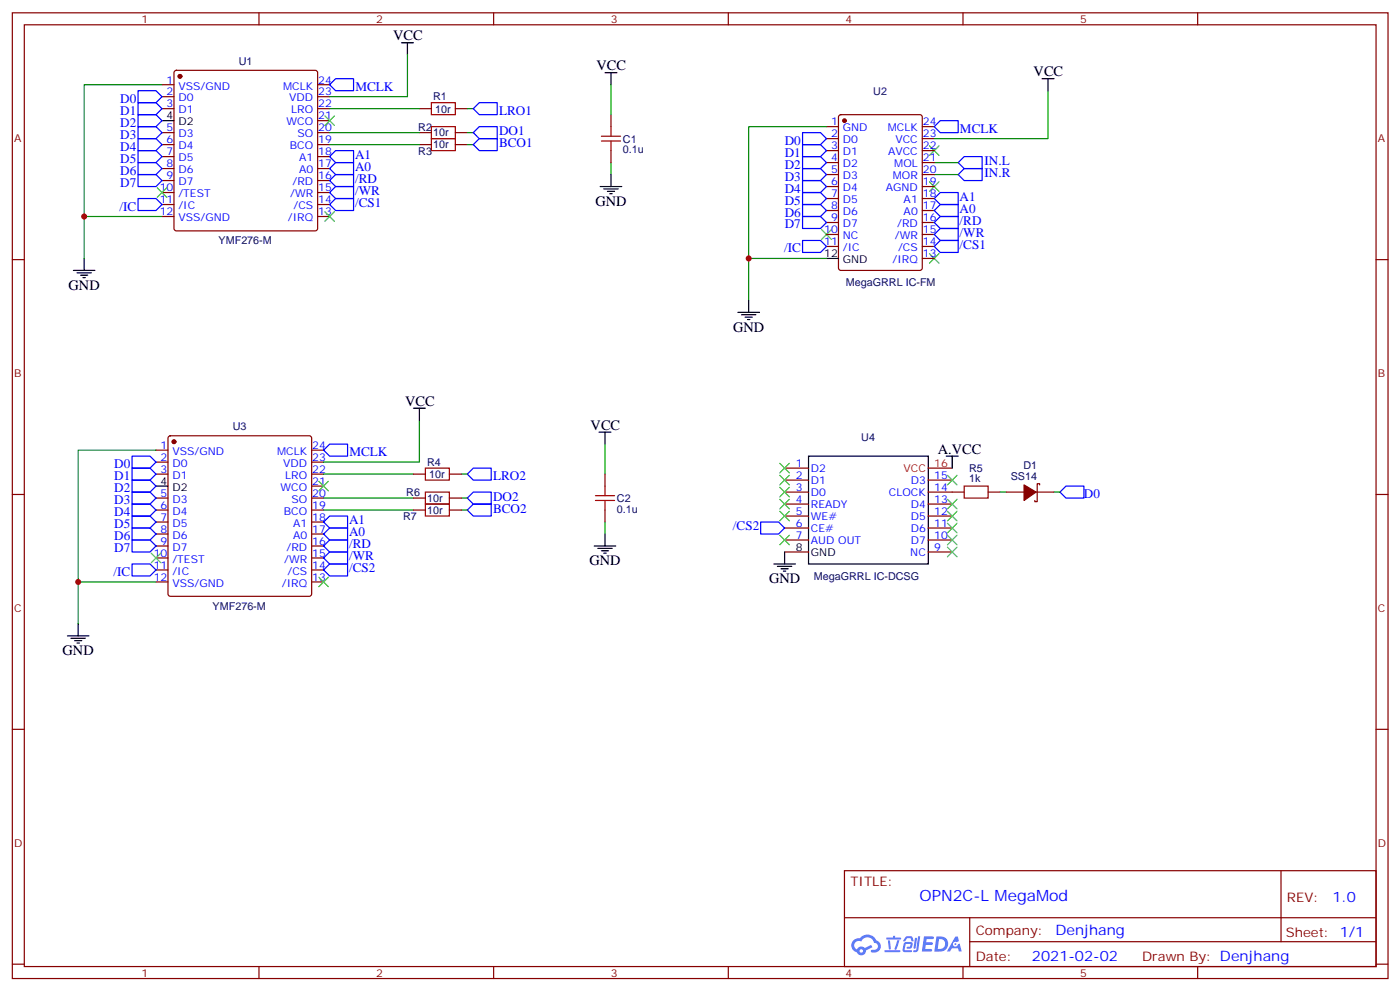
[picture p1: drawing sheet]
<svg xmlns="http://www.w3.org/2000/svg" width="413mm" height="292mm" viewBox="0 0 413 292" stroke-linecap="round" stroke-linejoin="round" font-family="sans-serif">
<g fill="none" stroke="#870000" stroke-width=".35">
<path d="M3.6 3.8h405.4v284.3h-405.4zM7.2 7.3h398.2v277.3h-398.2zM76.3 3.8v3.5M145.5 3.8v3.5M214.6 3.8v3.5M283.7 3.8v3.5M352.9 3.8v3.5M3.6 76.4h3.6M405.4 76.4h3.6M3.6 145.6h3.6M405.4 145.6h3.6M3.6 214.7h3.6"/>
<path d="M405.4 214.7h3.6M248.8 256.4h156.6v28.2h-156.6zM377.4 256.4v20.9M248.8 270.2h156.5M285.7 277.3h119.6M285.7 270.2v14.1M3.6 283.9h3.6M76.3 284.6v3.5M145.5 284.6v3.5M214.6 284.6v3.5M283.7 284.6v3.5M352.9 284.6v3.5"/>
<path d="M405.4 283.9h3.6"/>
</g>
<g fill="#5487ff">
<path d="M272.3 275.7h2.5l.3 .2-.1 .5-2 .1-.1 .9h1.6l.4 .4-.4 .4h-1.7l-.2 1.2 1.9 .1 .2 .3-.2 .3-2.9 .1z"/>
<path d="M281.5 275.8h.7l.4 1.3-.7 .3a.74 .74 0 0 0-1.1 .3 .74 .74 0 0 0 .5 1 .74 .74 0 0 0 .9-.6l.6-.3 .6 2.3h-.9l-.2-.9h-1.8l-.6 .9h-.9z"/>
<path d="M269.6 276.1h.6l-.4 3a.31 .31 0 0 1-.3 .2 .31 .31 0 0 1-.3-.3z"/>
<path d="M270.5 275.7h.6l-.5 3.9a.89 .89 0 0 1-.7 .7 .89 .89 0 0 1-.9-.3l1-.4z"/>
<path d="M266.9 275.8l.6-.2 1.2 .1 .5 1.3-.6 .2-.4-1-1 .2a.95 .95 0 0 1-1 .8l-.1-.2z"/>
<path d="M266.5 277.5l1.8-.2a1.04 1.04 0 0 1 .6 1.1 1.04 1.04 0 0 1-.8 .9h-.7a.29 .29 0 0 1-.3-.3 .29 .29 0 0 1 .4-.3h.6l.2-.8-1.4 .1-.3 1.7 1.9 .1a.29 .29 0 0 1 .2 .3 .29 .29 0 0 1-.3 .3l-2-.1-.4-.3 .2-2z"/>
<path d="M260.6 279.8h4.4a.3 .3 0 0 1 .3 .3 .3 .3 0 0 1-.3 .3h-4.3z"/>
<path d="M264.4 276.8h.6l-.5 1.7a1.02 1.02 0 0 1-.7 1.1l-.2-.2z"/>
<path d="M261.6 276.9h.6l.3 2.4-.3 .3-.3-.2z"/>
<path d="M261.2 276.1h1.9l.2-.6h.5l-.1 .6h1.5a.29 .29 0 0 1 .3 .3 .29 .29 0 0 1-.3 .2h-3.9z"/>
<path d="M275.9 275.7l-.6 4.5h1.4a2.27 2.27 0 0 0 2.7-2.3 2.27 2.27 0 0 0-2.7-2.2zM276.7 276.5a1.5 1.5 0 0 1 1.8 1.5 1.5 1.5 0 0 1-1.9 1.4h-.3z"/>
<path d="M251.5 276.9a2.09 2.09 0 0 0 1 3.5 1.37 1.37 0 0 0 1.5 .9 1.37 1.37 0 0 0 1.1-1.4l2-1-.5-.7-1.8 .9a1.4 1.4 0 0 0-2.3 .4 1.32 1.32 0 0 1-.6-1.8 1.32 1.32 0 0 1 1.9-.5 2.02 2.02 0 0 1 2-1.2 2.02 2.02 0 0 1 1.8 1.6 1.09 1.09 0 0 1 1.1 1.4 1.09 1.09 0 0 1-1.6 .7 .41 .41 0 0 0-.5 .3 .41 .41 0 0 0 .4 .5 1.89 1.89 0 0 0 2.4-1.2 1.89 1.89 0 0 0-1.2-2.4 2.98 2.98 0 0 0-5-.7l-1 .2zM253.3 280a.52 .52 0 0 1 1 0 .52 .52 0 0 1-1 0z"/>
<circle cx="281.5" cy="278" r=".28"/>
</g>
<g fill="none" stroke="#a10000" stroke-width=".35">
<path d="M127.1 37.3h7.1v3.5h-7.1zM127.1 30.2h7.1v3.6h-7.1zM180 37.3v2.8M127.1 40.8h7.1v3.5h-7.1zM177.2 41.5h5.6M177.2 40.1h5.6M180 41.5v2.8M125.3 137.8h7.1v3.6h-7.1zM125.3 144.9h7.1v3.5h-7.1zM125.3 148.4h7.1v3.5h-7.1zM175.4 147.4h5.7M175.4 145.9h5.7"/>
<path d="M178.3 143.1v2.8M178.3 147.4v2.8M284.1 143.1h7v3.5h-7z"/>
</g>
<g fill="none" stroke="#870000" stroke-width=".35">
<path d="M47.7 39.1h3.6M47.7 32h3.6M47.7 24.9h3.6M47.7 28.5h3.6M51.5 20.9l.5-.2h40.9l.5 .2 .2 .5v45.9l-.2 .5-.5 .2h-40.9l-.5-.3-.2-.4v-45.9zM93.6 39.1h3.5M93.6 32h3.5M93.6 24.9h3.5M93.6 28.5h3.5M93.6 35.5h3.5M123.6 39.1h3.5M123.6 32h3.5"/>
<path d="M134.2 39.1h3.5M134.2 32h3.5M180 33.8v3.5M243.5 37.3h3.6M247.3 34l.5-.2h23.2l.7 .4v44.7l-.4 .7h-23.5l-.7-.4v-44.7zM271.7 37.3h3.6M47.7 42.6h3.6M47.7 46.1h3.6M47.7 49.6h3.6M47.7 53.2h3.6M47.7 56.7h3.6M93.6 42.6h3.5"/>
<path d="M93.6 46.1h3.5M93.6 49.6h3.5M93.6 53.2h3.5M93.6 56.7h3.5M123.6 42.6h3.5M134.2 42.6h3.5M180 44.3v3.6M243.5 40.8h3.6M243.5 44.3h3.6M243.5 47.9h3.6M243.5 51.4h3.6M243.5 54.9h3.6"/>
<path d="M243.5 58.5h3.6M271.7 40.8h3.6M271.7 44.3h3.6M271.7 47.9h3.6M271.7 51.4h3.6M271.7 54.9h3.6M271.7 58.5h3.6M47.7 60.2h3.6M47.7 63.7h3.6M93.6 60.2h3.5M93.6 63.7h3.5M243.5 62h3.6"/>
<path d="M243.5 65.5h3.6M243.5 69h3.6M243.5 72.6h3.6M271.7 62h3.6M271.7 65.5h3.6M271.7 69h3.6M271.7 72.6h3.6M271.7 76.1h3.6M46 132.5h3.5M46 136.1h3.5M46 139.6h3.5M49.7 128.5l.5-.2h40.9l.5 .2 .2 .5v45.9l-.2 .5-.5 .2h-40.9l-.5-.3-.2-.4v-45.9z"/>
<path d="M91.8 132.5h3.6M91.8 136.1h3.6M91.8 139.6h3.6M121.8 139.6h3.5M132.4 139.6h3.5M178.3 139.6v3.5M231.2 137.8h7M273.5 137.8h7.1M46 146.6h3.5M46 150.2h3.5M46 153.7h3.5M46 157.2h3.5"/>
<path d="M91.8 146.6h3.6M91.8 150.2h3.6M91.8 153.7h3.6M91.8 157.2h3.6M91.8 143.1h3.6M121.8 146.6h3.5M121.8 150.2h3.5M132.4 146.6h3.5M132.4 150.2h3.5M178.3 150.2v3.5M231.2 141.4h7M231.2 144.9h7"/>
<path d="M231.2 148.4h7M231.2 151.9h7M231.2 155.5h7M231.2 159h7M273.5 141.4h7.1M273.5 144.9h10.6M273.5 148.4h7.1M273.5 151.9h7.1M273.5 155.5h7.1M273.5 159h7.1M291.1 144.9h3.6M296.4 144.9h5.3"/>
<path d="M305.3 144.9h5.3M306.3 142.8v-.4h-.7v5.3h-.7v-.3M46 160.8h3.5M46 164.3h3.5M46 167.8h3.5M46 171.3h3.5M91.8 160.8h3.6M91.8 164.3h3.6M91.8 167.8h3.6M91.8 171.3h3.6M231.2 162.5h7M273.5 162.5h7.1"/>
</g>
<g fill="none" stroke="#008700" stroke-width=".35">
<path d="M120.1 16.1v12.4h-23M47.7 24.9h-22.9v38.8M97.1 32h26.5M97.1 39.1h26.5M137.7 32h1.8M137.7 39.1h1.8M180 24.9v8.9M243.5 37.3h-22.9v38.8M308.8 26.7v14.1h-33.5M97.1 42.6h26.5M137.7 42.6h1.8M180 47.9v3.5"/>
<path d="M275.3 51.4h7M275.3 47.9h7M47.7 63.7h-22.9v12.4M243.5 76.1h-22.9v12.3M46 132.5h-23v38.8M95.4 139.6h26.4M123.6 123.7v12.4h-28.2M135.9 139.6h1.8M178.3 130.8v8.8M95.4 150.2h26.4M95.4 146.6h26.4M135.9 150.2h1.8"/>
<path d="M135.9 146.6h1.8M178.3 153.7v3.5M294.7 144.9h1.7M310.6 144.9h1.7M46 171.3h-23v12.4"/>
</g>
<g fill="#870000" stroke="#870000" stroke-width=".35">
<path d="M301.7 142.8l3.6 2.1-3.6 2.5z"/>
<circle cx="53" cy="22.5" r=".53"/>
<circle cx="248.8" cy="35.5" r=".53"/>
<circle cx="51.3" cy="130.1" r=".53"/>
</g>
<g fill="none" stroke="#000" stroke-width=".35">
<path d="M118.3 12.6h3.5M120.1 12.6v3.5M47.7 35.5h3.6M178.3 21.4h3.5M180 21.4v3.5M307 23.2h3.6M308.8 23.2v3.5M176.8 54.9h6.4M177.9 55.6h4.2M179 56.3h2.1M179.7 57h.7M180 51.4v3.5"/>
<path d="M21.6 79.6h6.4M24.8 76.1v3.5M243.5 76.1h3.6M22.7 80.3h4.2M23.7 81h2.2M24.4 81.7h.8M217.4 92h6.4M218.5 92.7h4.2M219.5 93.4h2.2M220.2 94.1h.7M220.6 88.4v3.6M121.8 120.2h3.5"/>
<path d="M123.6 120.2v3.5M176.5 127.2h3.5M178.3 127.2v3.6M238.2 134.3h35.3v31.8h-35.3zM278.8 134.3h3.5M280.6 134.3v3.5M46 143.1h3.5M178.3 157.2v3.6M175.1 160.8h6.3M176.1 161.5h4.3M177.2 162.2h2.1M177.9 162.9h.7"/>
<path d="M228 166.1h6.4M229.1 166.8h4.2M230.1 167.5h2.1M230.8 168.2h.7M231.2 162.5v3.6M19.9 187.2h6.3M20.9 187.9h4.3M22 188.6h2.1M22.7 189.3h.7M23 183.7v3.5"/>
</g>
<g fill="none" stroke="#00f" stroke-width=".35">
<path d="M40.7 26.7h5.3l1.7 1.8-1.7 1.7h-5.3zM40.7 30.2h5.3l1.7 1.8-1.7 1.8h-5.3zM40.7 37.3h5.3l1.7 1.8-1.7 1.7h-5.3zM40.7 33.8h5.3l1.7 1.7-1.7 1.8h-5.3zM97.1 24.9l1.8-1.7h5.3v3.5h-5.3zM139.5 39.1l1.7-1.8h5.3v3.5h-5.3zM141.2 30.2h5.3v3.6h-5.3l-1.7-1.8zM236.5 39.1h5.3l1.7 1.7-1.7 1.8h-5.3zM275.3 37.3l1.7-1.8h5.3v3.6h-5.3zM40.7 40.8h5.3l1.7 1.8-1.7 1.7h-5.3zM40.7 44.3h5.3l1.7 1.8-1.7 1.8h-5.3zM40.7 47.9h5.3l1.7 1.7-1.7 1.8h-5.3z"/>
<path d="M40.7 51.4h5.3l1.7 1.8-1.7 1.7h-5.3zM40.7 58.5h5.3l1.7 1.7-1.7 1.8h-5.3zM97.1 46.1l1.8-1.8h5.3v3.6h-5.3zM97.1 49.6l1.8-1.7h5.3v3.5h-5.3zM97.1 53.2l1.8-1.8h5.3v3.5h-5.3zM97.1 56.7l1.8-1.8h5.3v3.6h-5.3zM139.5 42.6l1.7-1.8h5.3v3.5h-5.3zM236.5 42.6h5.3l1.7 1.7-1.7 1.8h-5.3zM236.5 46.1h5.3l1.7 1.8-1.7 1.7h-5.3zM236.5 49.6h5.3l1.7 1.8-1.7 1.8h-5.3zM236.5 53.2h5.3l1.7 1.7-1.7 1.8h-5.3zM236.5 56.7h5.3l1.7 1.8-1.7 1.7h-5.3z"/>
<path d="M275.3 58.5l1.7-1.8h5.3v3.5h-5.3zM282.3 47.9l1.8-1.8h5.3v3.5h-5.3zM282.3 51.4l1.8-1.8h5.3v3.6h-5.3zM97.1 60.2l1.8-1.7h5.3v3.5h-5.3zM236.5 70.8h5.3l1.7 1.8-1.7 1.7h-5.3zM236.5 60.2h5.3l1.7 1.8-1.7 1.7h-5.3zM236.5 63.7h5.3l1.7 1.8-1.7 1.8h-5.3zM275.3 62l1.7-1.8h5.3v3.5h-5.3zM275.3 65.5l1.7-1.8h5.3v3.6h-5.3zM275.3 69l1.7-1.7h5.3v3.5h-5.3zM275.3 72.6l1.7-1.8h5.3v3.5h-5.3zM38.9 134.3h5.3l1.8 1.8-1.8 1.7h-5.3z"/>
<path d="M38.9 137.8h5.3l1.8 1.8-1.8 1.8h-5.3zM97.1 130.8h5.3v3.5h-5.3l-1.7-1.8zM139.5 137.8h5.2v3.6h-5.2l-1.8-1.8zM38.9 144.9h5.3l1.8 1.7-1.8 1.8h-5.3zM38.9 148.4h5.3l1.8 1.8-1.8 1.7h-5.3zM38.9 141.4h5.3l1.8 1.7-1.8 1.8h-5.3zM38.9 151.9h5.3l1.8 1.8-1.8 1.8h-5.3zM38.9 155.5h5.3l1.8 1.7-1.8 1.8h-5.3zM38.9 159h5.3l1.8 1.8-1.8 1.7h-5.3zM95.4 157.2l1.7-1.7h5.3v3.5h-5.3zM95.4 153.7l1.7-1.8h5.3v3.6h-5.3zM137.7 150.2l1.8-1.8h5.2v3.5h-5.2z"/>
<path d="M137.7 146.6l1.8-1.7h5.2v3.5h-5.2zM224.1 153.7h5.3l1.8 1.8-1.8 1.7h-5.3zM314.1 143.1h5.3v3.5h-5.3l-1.8-1.7zM38.9 166.1h5.3l1.8 1.7-1.8 1.8h-5.3zM95.4 167.8l1.7-1.7h5.3v3.5h-5.3zM95.4 164.3l1.7-1.8h5.3v3.6h-5.3zM95.4 160.8l1.7-1.8h5.3v3.5h-5.3z"/>
</g>
<g fill="none" stroke="#3c3" stroke-width=".35">
<path d="M95.7 34.1l2.8 2.8M98.5 34.1l-2.8 2.8M46.3 55.3l2.8 2.8M49.1 55.3l-2.8 2.8M273.9 53.5l2.8 2.8M273.9 42.9l2.8 2.9M276.7 53.5l-2.8 2.8M276.7 42.9l-2.8 2.9M95.7 62.3l2.8 2.9M98.5 62.3l-2.8 2.9M242.1 67.6l2.8 2.8M244.9 67.6l-2.8 2.8"/>
<path d="M273.9 74.7l2.8 2.8M276.7 74.7l-2.8 2.8M229.8 136.4l2.8 2.8M229.8 139.9l2.8 2.9M232.6 136.4l-2.8 2.8M232.6 139.9l-2.8 2.9M279.2 139.9l2.8 2.9M282 139.9l-2.8 2.9M93.9 141.7l2.9 2.8M96.8 141.7l-2.9 2.8M229.8 143.5l2.8 2.8M229.8 147l2.8 2.8"/>
<path d="M229.8 150.5l2.8 2.9M229.8 157.6l2.8 2.8M232.6 143.5l-2.8 2.8M232.6 147l-2.8 2.8M232.6 150.5l-2.8 2.9M232.6 157.6l-2.8 2.8M279.2 147l2.8 2.8M279.2 150.5l2.8 2.9M279.2 154.1l2.8 2.8M279.2 157.6l2.8 2.8M282 147l-2.8 2.8M282 150.5l-2.8 2.9"/>
<path d="M282 154.1l-2.8 2.8M282 157.6l-2.8 2.8M44.6 162.9l2.8 2.8M47.4 162.9l-2.8 2.8M93.9 169.9l2.9 2.9M96.8 169.9l-2.9 2.9M279.2 161.1l2.8 2.8M282 161.1l-2.8 2.8"/>
</g>
<g fill="#c00">
<circle cx="220.6" cy="76.1" r=".88"/>
<circle cx="24.8" cy="63.7" r=".88"/>
<circle cx="23" cy="171.3" r=".88"/>
</g>
<text font-size="4.6" fill="#00f" x="270.9" y="265.4">OPN2C-L MegaMod</text>
<g font-size="4.2">
<text x="115.8" y="11.9">VCC</text>
<text x="175.8" y="20.7">VCC</text>
<text x="304.6" y="22.5">VCC</text>
<text x="175.4" y="60.6">GND</text>
<text x="20.2" y="85.3">GND</text>
<text x="216" y="97.6">GND</text>
<text x="119.3" y="119.5">VCC</text>
<text x="174" y="126.5">VCC</text>
<text x="276.3" y="133.6">A.VCC</text>
<text x="173.7" y="166.4">GND</text>
<text x="226.6" y="171.7">GND</text>
<text x="18.5" y="192.9">GND</text>
</g>
<g font-size="4.2" fill="#00f">
<text x="392.6" y="265.6">1.0</text>
<text x="311" y="275.2">Denjhang</text>
<text x="304.1" y="283">2021-02-02</text>
</g>
<g font-size="3.9" fill="#00f">
<text x="104.7" y="26.7">MCLK</text>
<text x="35.4" y="30.2">D0</text>
<text x="35.4" y="33.8">D1</text>
<text x="147" y="33.8">LRO1</text>
<text x="35.4" y="40.8">D3</text>
<text x="35.4" y="37.3">D2</text>
<text x="147" y="39.8">DO1</text>
<text x="282.9" y="39.1">MCLK</text>
<text x="35.4" y="44.3">D4</text>
<text x="35.4" y="47.9">D5</text>
<text x="104.6" y="46.8">A1</text>
<text x="147" y="43.3">BCO1</text>
<text x="231.2" y="42.6">D0</text>
<text x="231.2" y="46.1">D1</text>
<text x="35.4" y="51.4">D6</text>
<text x="104.6" y="50.3">A0</text>
<text x="104.6" y="53.9">/RD</text>
<text x="231.2" y="49.6">D2</text>
<text x="231.2" y="53.2">D3</text>
<text x="290.1" y="48.6">IN.L</text>
<text x="290.1" y="52.1">IN.R</text>
<text x="35.4" y="54.9">D7</text>
<text x="104.6" y="57.4">/WR</text>
<text x="231.2" y="56.7">D4</text>
<text x="282.8" y="59.2">A1</text>
<text x="35.2" y="62">/IC</text>
<text x="104.6" y="60.9">/CS1</text>
<text x="231.2" y="60.2">D5</text>
<text x="231.2" y="63.7">D6</text>
<text x="282.8" y="62.7">A0</text>
<text x="231.2" y="67.3">D7</text>
<text x="282.8" y="66.2">/RD</text>
<text x="282.8" y="69.7">/WR</text>
<text x="231" y="74.3">/IC</text>
<text x="282.8" y="73.3">/CS1</text>
<text x="33.6" y="137.8">D0</text>
<text x="102.9" y="134.3">MCLK</text>
<text x="33.6" y="141.4">D1</text>
<text x="145.3" y="141.4">LRO2</text>
<text x="33.6" y="148.4">D3</text>
<text x="33.6" y="144.9">D2</text>
<text x="145.3" y="147.4">DO2</text>
<text x="319.4" y="146.6">D0</text>
<text x="33.6" y="151.9">D4</text>
<text x="33.6" y="155.5">D5</text>
<text x="102.8" y="154.4">A1</text>
<text x="145.3" y="150.9">BCO2</text>
<text x="33.6" y="159">D6</text>
<text x="102.8" y="161.5">/RD</text>
<text x="102.8" y="157.9">A0</text>
<text x="216" y="156.2">/CS2</text>
<text x="33.6" y="162.5">D7</text>
<text x="102.8" y="165">/WR</text>
<text x="33.5" y="169.6">/IC</text>
<text x="102.8" y="168.5">/CS2</text>
</g>
<g font-size="3.9" fill="#800">
<text x="250.6" y="260.9">TITLE:</text>
<text x="379.2" y="265.6">REV:</text>
<text x="287.5" y="275.1">Company:</text>
<text x="378.9" y="275.8">Sheet: 1/1</text>
<text x="287.5" y="282.8">Date:</text>
<text x="336.5" y="282.9">Drawn By: Denjhang</text>
</g>
<g font-size="3.2" fill="#800">
<text x="41.7" y="6.8">1</text>
<text x="110.9" y="6.8">2</text>
<text x="180" y="6.8">3</text>
<text x="249.2" y="6.8">4</text>
<text x="318.3" y="6.8">5</text>
<text x="4.2" y="41.9">A</text>
<text x="406" y="41.9">A</text>
<text x="4.2" y="111">B</text>
<text x="406" y="111">B</text>
<text x="4.2" y="180.2">C</text>
<text x="406" y="180.2">C</text>
<text x="4.2" y="249.3">D</text>
<text x="406" y="249.3">D</text>
<text x="41.7" y="287.6">1</text>
<text x="110.9" y="287.6">2</text>
<text x="180" y="287.6">3</text>
<text x="249.2" y="287.6">4</text>
<text x="318.3" y="287.6">5</text>
</g>
<g font-size="3.2" fill="#000080">
<text x="70.3" y="19">U1</text>
<text x="127.6" y="29.6">R1</text>
<text x="257.3" y="27.8">U2</text>
<text x="128.2" y="33.1">10r</text>
<text x="123.2" y="38.4">R2</text>
<text x="127.6" y="40.2">10r</text>
<text x="183.6" y="42">C1</text>
<text x="123.2" y="45.5">R3</text>
<text x="127.6" y="43.7">10r</text>
<text x="183.6" y="45.1">0.1u</text>
<text x="64.4" y="71.9">YMF276-M</text>
<text x="249.2" y="84.3">MegaGRRL IC-FM</text>
<text x="68.6" y="126.6">U3</text>
<text x="253.8" y="129.9">U4</text>
<text x="125.9" y="137.2">R4</text>
<text x="126.4" y="140.7">10r</text>
<text x="285.5" y="142.1">1k</text>
<text x="285.5" y="138.9">R5</text>
<text x="297.8" y="141.4">SS14</text>
<text x="301.5" y="138.1">D1</text>
<text x="119.7" y="146">R6</text>
<text x="125.8" y="147.8">10r</text>
<text x="181.8" y="147.8">C2</text>
<text x="118.8" y="153.1">R7</text>
<text x="125.8" y="151.3">10r</text>
<text x="181.8" y="151">0.1u</text>
<text x="239.8" y="170.7">MegaGRRL IC-DCSG</text>
<text x="62.6" y="179.5">YMF276-M</text>
</g>
<g font-size="3.2" fill="#00f">
<text x="49.1" y="24.6">1</text>
<text x="49.1" y="28.1">2</text>
<text x="52.6" y="26.4">VSS/GND</text>
<text x="52.6" y="29.9">D0</text>
<text x="83.4" y="26.4">MCLK</text>
<text x="85.2" y="29.9">VDD</text>
<text x="93.8" y="28.1">23</text>
<text x="93.8" y="24.6">24</text>
<text x="49.1" y="31.6">3</text>
<text x="52.6" y="33.4">D1</text>
<text x="85.8" y="33.4">LRO</text>
<text x="93.8" y="35.2">21</text>
<text x="93.8" y="31.6">22</text>
<text x="49.1" y="38.7">5</text>
<text x="52.6" y="40.5">D3</text>
<text x="84.4" y="36.9">WCO</text>
<text x="87.6" y="40.5">SO</text>
<text x="93.8" y="38.7">20</text>
<text x="244.9" y="36.9">1</text>
<text x="244.9" y="40.5">2</text>
<text x="248.4" y="38.7">GND</text>
<text x="261.6" y="38.7">MCLK</text>
<text x="271.9" y="40.5">23</text>
<text x="271.9" y="36.9">24</text>
<text x="49.1" y="42.2">6</text>
<text x="49.1" y="45.8">7</text>
<text x="52.6" y="44">D4</text>
<text x="52.6" y="47.5">D5</text>
<text x="85.4" y="44">BCO</text>
<text x="88.1" y="47.5">A1</text>
<text x="93.8" y="45.8">18</text>
<text x="93.8" y="42.2">19</text>
<text x="244.9" y="44">3</text>
<text x="244.9" y="47.5">4</text>
<text x="248.4" y="42.2">D0</text>
<text x="248.4" y="45.8">D1</text>
<text x="261.7" y="45.8">AVCC</text>
<text x="263.8" y="42.2">VCC</text>
<text x="271.9" y="47.5">21</text>
<text x="271.9" y="44">22</text>
<text x="49.1" y="49.3">8</text>
<text x="49.1" y="52.8">9</text>
<text x="52.6" y="51">D6</text>
<text x="88.1" y="51">A0</text>
<text x="93.8" y="52.8">16</text>
<text x="93.8" y="49.3">17</text>
<text x="244.9" y="51">5</text>
<text x="248.4" y="49.3">D2</text>
<text x="248.4" y="52.8">D3</text>
<text x="263.1" y="52.8">MOR</text>
<text x="263.5" y="49.3">MOL</text>
<text x="271.9" y="51">20</text>
<text x="47" y="56.3">10</text>
<text x="47" y="59.9">11</text>
<text x="52.6" y="54.6">D7</text>
<text x="52.6" y="58.1">/TEST</text>
<text x="85.5" y="58.1">/WR</text>
<text x="86.2" y="54.6">/RD</text>
<text x="93.8" y="59.9">14</text>
<text x="93.8" y="56.3">15</text>
<text x="244.9" y="54.6">6</text>
<text x="244.9" y="58.1">7</text>
<text x="248.4" y="56.3">D4</text>
<text x="248.4" y="59.9">D5</text>
<text x="261" y="56.3">AGND</text>
<text x="266.3" y="59.9">A1</text>
<text x="271.9" y="58.1">18</text>
<text x="271.9" y="54.6">19</text>
<text x="47" y="63.4">12</text>
<text x="52.6" y="61.6">/IC</text>
<text x="52.6" y="65.2">VSS/GND</text>
<text x="84.8" y="65.2">/IRQ</text>
<text x="86.5" y="61.6">/CS</text>
<text x="93.8" y="63.4">13</text>
<text x="244.9" y="61.6">8</text>
<text x="244.9" y="65.2">9</text>
<text x="248.4" y="63.4">D6</text>
<text x="266.3" y="63.4">A0</text>
<text x="271.9" y="65.2">16</text>
<text x="271.9" y="61.6">17</text>
<text x="242.8" y="68.7">10</text>
<text x="248.4" y="66.9">D7</text>
<text x="248.4" y="70.4">NC</text>
<text x="263.7" y="70.4">/WR</text>
<text x="264.3" y="66.9">/RD</text>
<text x="271.9" y="68.7">15</text>
<text x="242.8" y="72.2">11</text>
<text x="248.4" y="74">/IC</text>
<text x="263" y="77.5">/IRQ</text>
<text x="264.6" y="74">/CS</text>
<text x="271.9" y="75.7">13</text>
<text x="271.9" y="72.2">14</text>
<text x="47.3" y="132.2">1</text>
<text x="47.3" y="135.7">2</text>
<text x="50.8" y="133.9">VSS/GND</text>
<text x="50.8" y="137.5">D0</text>
<text x="81.7" y="133.9">MCLK</text>
<text x="83.5" y="137.5">VDD</text>
<text x="92" y="135.7">23</text>
<text x="92" y="132.2">24</text>
<text x="234.4" y="137.5">1</text>
<text x="47.3" y="139.2">3</text>
<text x="50.8" y="141">D1</text>
<text x="84.1" y="141">LRO</text>
<text x="92" y="142.8">21</text>
<text x="92" y="139.2">22</text>
<text x="234.4" y="141">2</text>
<text x="238.9" y="138.9">D2</text>
<text x="238.9" y="142.4">D1</text>
<text x="268.3" y="142.4">D3</text>
<text x="275.3" y="141">15</text>
<text x="47.3" y="146.3">5</text>
<text x="47.3" y="149.8">6</text>
<text x="50.8" y="148.1">D3</text>
<text x="82.7" y="144.5">WCO</text>
<text x="85.9" y="148.1">SO</text>
<text x="92" y="149.8">19</text>
<text x="92" y="146.3">20</text>
<text x="234.4" y="144.5">3</text>
<text x="234.4" y="148.1">4</text>
<text x="238.9" y="145.9">D0</text>
<text x="238.9" y="149.5">READY</text>
<text x="261.9" y="145.9">CLOCK</text>
<text x="268.3" y="149.5">D4</text>
<text x="275.3" y="148.1">13</text>
<text x="275.3" y="144.5">14</text>
<text x="47.3" y="153.4">7</text>
<text x="50.8" y="151.6">D4</text>
<text x="50.8" y="155.1">D5</text>
<text x="83.6" y="151.6">BCO</text>
<text x="86.3" y="155.1">A1</text>
<text x="92" y="153.4">18</text>
<text x="234.4" y="151.6">5</text>
<text x="234.4" y="155.1">6</text>
<text x="238.9" y="153">WE#</text>
<text x="268.3" y="153">D5</text>
<text x="275.3" y="155.1">11</text>
<text x="275.3" y="151.6">12</text>
<text x="47.3" y="156.9">8</text>
<text x="47.3" y="160.4">9</text>
<text x="50.8" y="158.6">D6</text>
<text x="86.3" y="158.6">A0</text>
<text x="92" y="160.4">16</text>
<text x="92" y="156.9">17</text>
<text x="234.4" y="158.6">7</text>
<text x="238.9" y="156.5">CE#</text>
<text x="238.9" y="160.1">AUD OUT</text>
<text x="268.3" y="160.1">D7</text>
<text x="268.3" y="156.5">D6</text>
<text x="275.3" y="158.6">10</text>
<text x="45.3" y="163.9">10</text>
<text x="45.3" y="167.5">11</text>
<text x="50.8" y="162.2">D7</text>
<text x="50.8" y="165.7">/TEST</text>
<text x="83.7" y="165.7">/WR</text>
<text x="84.4" y="162.2">/RD</text>
<text x="92" y="167.5">14</text>
<text x="92" y="163.9">15</text>
<text x="268.2" y="163.6">NC</text>
<text x="275.3" y="162.2">9</text>
<text x="45.3" y="171">12</text>
<text x="50.8" y="169.2">/IC</text>
<text x="50.8" y="172.8">VSS/GND</text>
<text x="83" y="172.8">/IRQ</text>
<text x="84.7" y="169.2">/CS</text>
<text x="92" y="171">13</text>
</g>
<g font-size="3.2">
<text x="49.1" y="35.2">4</text>
<text x="52.6" y="36.9">D2</text>
<text x="242.8" y="75.7">12</text>
<text x="248.4" y="77.5">GND</text>
<text x="47.3" y="142.8">4</text>
<text x="50.8" y="144.5">D2</text>
<text x="234.4" y="162.2">8</text>
<text x="238.9" y="163.6">GND</text>
</g>
<g font-size="3.2" fill="#f00">
<text x="275.3" y="137.5">16</text>
<text x="266.2" y="138.9">VCC</text>
</g>
</svg>
